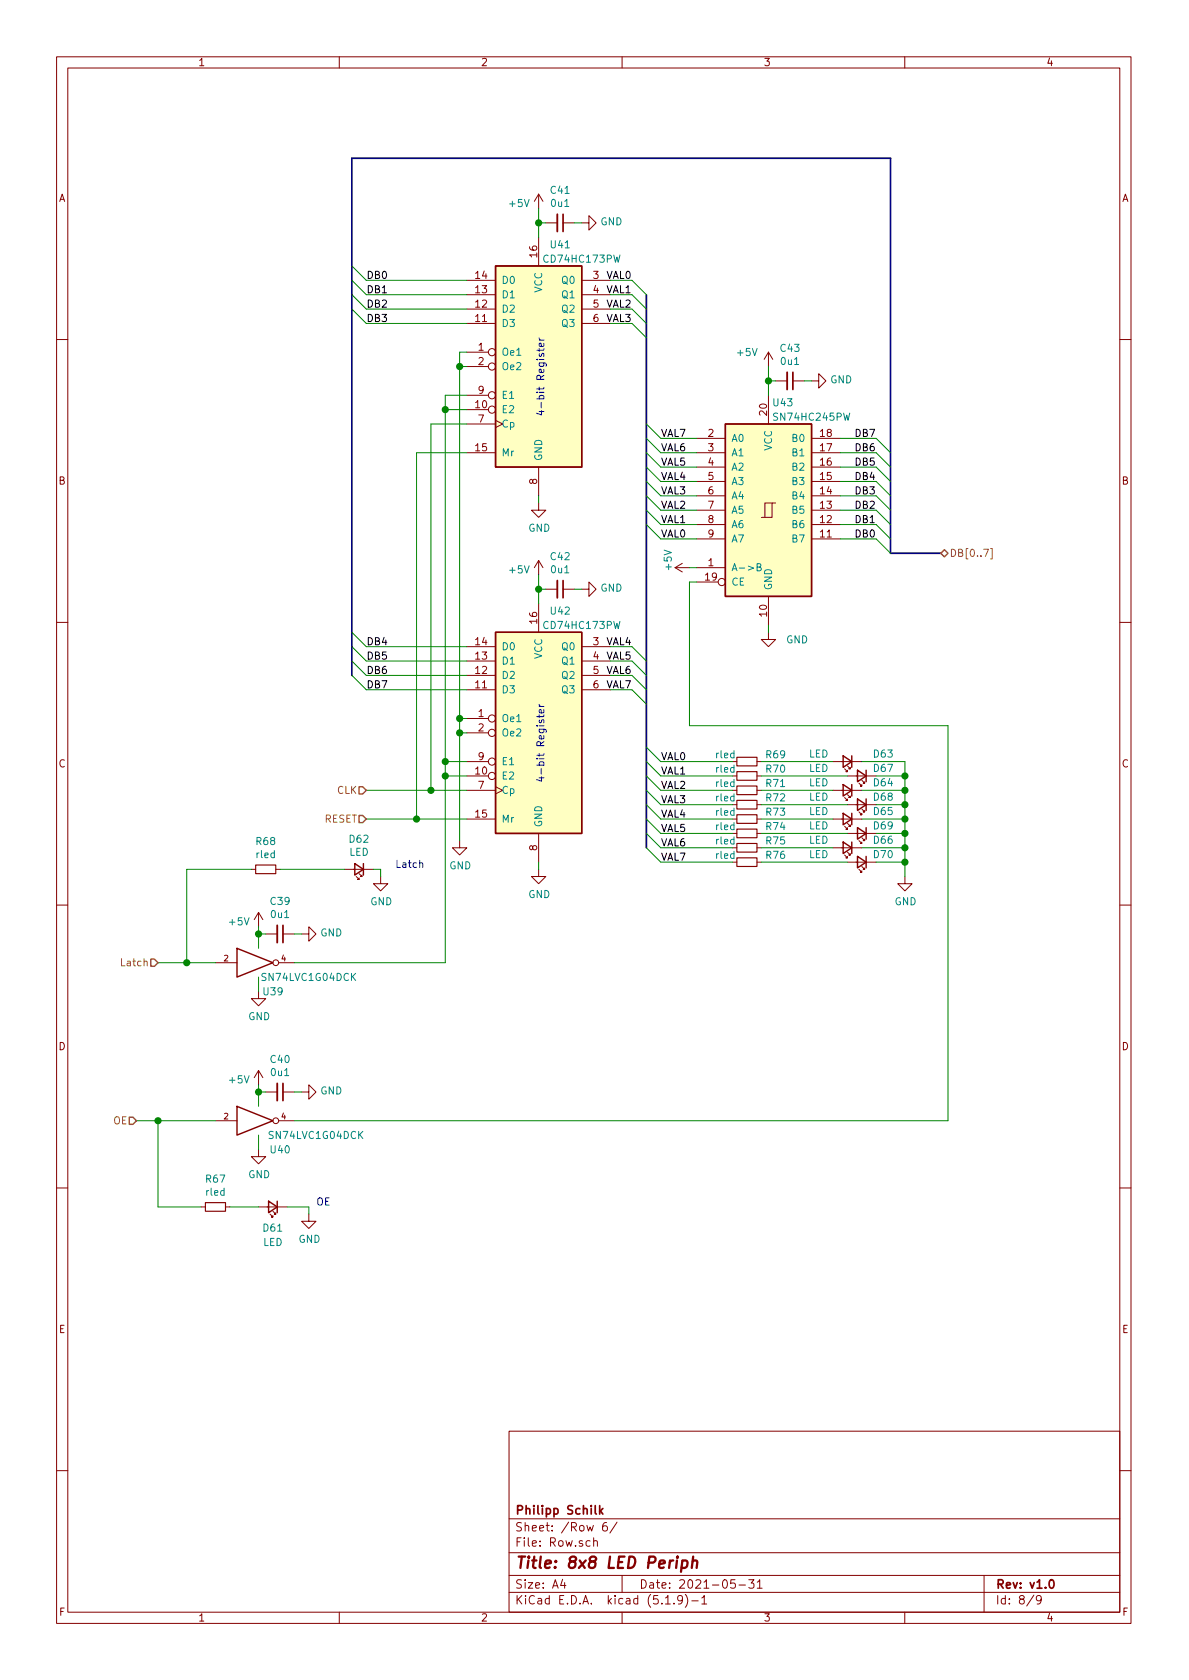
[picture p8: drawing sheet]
<svg xmlns="http://www.w3.org/2000/svg" width="210mm" height="297mm" viewBox="0 0 210 297" stroke-linecap="round" stroke-linejoin="round" font-family="sans-serif">
<g fill="none" stroke="#840000" stroke-width=".18">
<path d="M10 10h190v277h-190zM12 12h186v273.1h-186zM60 10v2M110 10v2M160 10v2M95.2 34.3v2.6M95.2 34.3l-.7 1.3M95.2 34.3l.8 1.3M96.5 39.4h2.1M99.6 39.4h2M102.9 39.4h1.2v-1.3l1.3 1.3-1.3 1.3v-1.3M82.5 57.2h5.1"/>
<path d="M82.5 54.6h5.1M82.5 52.1h5.1M82.5 49.6h5.1M95.2 41.9v5.1M102.9 57.2h5M102.9 54.6h5M102.9 52.1h5M102.9 49.6h5M10 60h2M82.5 62.3h3.9M82.5 72.4h3.9M82.5 64.8h3.9"/>
<path d="M82.5 75h5.1M82.5 69.9h3.9M87.6 74.3l1.3 .7-1.3 .6M123.2 77.5h5.1M135.9 62.3v2.5M135.9 69.9v5.1M135.9 62.3l-.8 1.2M135.9 62.3l.8 1.2M137.2 67.3h2M140.2 67.3h2M143.5 67.3h1.3v-1.2l1.2 1.2-1.2 1.3v-1.3M143.5 77.5h5.1"/>
<path d="M198 60h2M82.5 80h5.1M95.2 88.9v1.3h1.3l-1.3 1.3-1.2-1.3h1.2M95.2 82.6v5.1M95.2 99.1v2.5M95.2 99.1l-.7 1.3M95.2 99.1l.8 1.3M120.6 99.6l-1.2 .8M123.2 80h5.1M123.2 95.3h5.1M123.2 92.7h5.1M123.2 90.2h5.1"/>
<path d="M123.2 87.7h5.1M123.2 85.1h5.1M123.2 82.6h5.1M136.5 88.9h-1.2v2.6M137.2 88.9h-.7v2.6h-1.9M143.5 80h5.1M143.5 95.3h5.1M143.5 92.7h5.1M143.5 90.2h5.1M143.5 87.7h5.1M143.5 85.1h5.1M143.5 82.6h5.1"/>
<path d="M10 110h2M82.5 119.4h5.1M82.5 116.9h5.1M82.5 114.3h5.1M95.2 106.7v5.1M96.5 104.2h2.1M99.6 104.2h2M102.9 104.2h1.2v-1.3l1.3 1.3-1.3 1.2v-1.2M102.9 119.4h5M102.9 116.9h5M102.9 114.3h5M119.4 100.4l1.2 .7"/>
<path d="M119.4 100.4h2.5M123.2 100.4h5.1M123.2 102.9h3.8M135.9 111.8v1.3h1.3l-1.3 1.2-1.3-1.2h1.3M135.9 105.4v5.1M198 110h2M82.5 127h3.9M82.5 137.2h3.9M82.5 122h5.1M82.5 129.6h3.9M82.5 139.7h5.1M82.5 134.7h3.9"/>
<path d="M87.6 139.1l1.3 .6-1.3 .7M102.9 122h5M129.5 137.2h.8M129.5 139.7h.8M129.5 134.7h.8M133.9 137.2h.7M133.9 139.7h.7M133.9 134.7h.7M147.3 139.7h5.1M147.3 134.7h5.1M149.4 135.9l.5 .5h-.3h.3v-.2M149.9 135.4l.5 .5h-.3h.3v-.2"/>
<path d="M149.9 137.2h5M151.9 138.5l.5 .5h-.3h.3v-.3M152.4 138l.5 .5h-.2h.2v-.3M44.4 153.7h.8M48.8 153.7h.7M61 153.7h5M63 155l.5 .5h-.3h.3v-.3M63.5 154.5l.5 .5h-.2h.2v-.3M67.3 155v1.2h1.3l-1.3 1.3-1.3-1.3h1.3M81.3 148.6v1.3h1.2l-1.2 1.3-1.3-1.3h1.3M82.5 144.8h5.1M95.2 153.7v1.3h1.3l-1.3 1.2-1.2-1.2h1.2"/>
<path d="M95.2 147.4v5M129.5 144.8h.8M129.5 152.4h.8M129.5 149.9h.8M129.5 147.4h.8M129.5 142.3h.8M133.9 144.8h.7M133.9 152.4h.7M133.9 149.9h.7M133.9 147.4h.7M133.9 142.3h.7M147.3 144.8h5.1"/>
<path d="M147.3 149.9h5.1M149.4 151.2l.5 .5h-.3h.3v-.3M149.4 146.1l.5 .5h-.3h.3v-.3M149.4 141l.5 .5h-.3h.3v-.2M149.9 150.7l.5 .5h-.3h.3v-.3M149.9 145.6l.5 .5h-.3h.3v-.3M149.9 140.5l.5 .5h-.3h.3v-.2M149.9 152.4h5M149.9 147.4h5M149.9 142.3h5M151.9 153.7l.5 .5h-.3h.3v-.2M151.9 148.6l.5 .5h-.3h.3v-.2"/>
<path d="M151.9 143.5l.5 .6h-.3h.3v-.3M152.4 153.2l.5 .5h-.2h.2v-.2M152.4 148.1l.5 .5h-.2h.2v-.2M152.4 143l.5 .5h-.2h.2v-.2M160 155v1.2h1.3l-1.3 1.3-1.3-1.3h1.3M10 160h2M38.1 170.2h3.8M45.7 175.3v1.3h1.3l-1.3 1.2-1.3-1.2h1.3M45.7 161.3l-.7 1.3M45.7 161.3v2.6M45.7 161.3l.8 1.3M47 165.1h2"/>
<path d="M49.3 170.2h2.8M50 165.1h2.1M53.3 165.1h1.3v-1.2l1.3 1.2-1.3 1.3v-1.3M198 160h2M38.1 198.2h3.8M45.7 189.3v2.5M45.7 189.3l-.7 1.2M45.7 189.3l.8 1.2M47 193.1h2M49.3 198.2h2.8M50 193.1h2.1M53.3 193.1h1.3v-1.3l1.3 1.3-1.3 1.2v-1.2"/>
<path d="M10 210h2M35.6 213.4h.7M39.9 213.4h.7M45.7 203.2v1.3h1.3l-1.3 1.3-1.3-1.3h1.3M45.7 213.4h5.1M47.8 214.7l.5 .5h-.3h.3v-.3M48.3 214.2l.5 .5h-.3h.3v-.3M54.6 214.7v1.2h1.3l-1.3 1.3-1.3-1.3h1.3M198 210h2M90 253h108v32.1h-108zM10 260h2M90 278.5h108"/>
<path d="M90 274.5h108M90 268.5h108M99.5 279.2l-.4 1.1h1M99.8 279.8v1M104.3 272.5l-.4-.1-.3 .3 .1 .6 .2 .1 .4-.1M105 272.5h.1a.37 .37 0 0 1 .5 .1v.8M105 271.9v1.5M107.3 269.2a.59 .59 0 0 0-.7 .6v.8l.2 .1 .5-.1 .1-.5-.1-.3h-.5l-.2 .3M109.1 269.1l-1.3 2M110 278.5v3M130 279.3h-.7l-.1 .7 .2-.1h.5l.1 .3v.5l-.2 .1-.6-.1M132.4 279.3h.9l-.5 .6 .5 .1v.7l-.3 .1-.6-.1"/>
<path d="M133.9 279.7l.4-.4v1.5M174 278.5v6.6M198 260h2M60 285.1v1.9M90 281.5h108M110 285.1v1.9M117.7 283.6h.8M119.2 283.5v.1M120.7 282.7l-.1 .2a.48 .48 0 0 1-.6 .1l-.2-.3 .2-.5a.48 .48 0 0 1 .6 .1 1.27 1.27 0 0 1-.2 1.2l-.4 .1M121.2 281.9a1.71 1.71 0 0 1 0 2.3M122.3 283h1.2M124.1 282.5l.4-.4v1.5"/>
<path d="M124.1 283.6h.9M130.7 280.2h1.1M133.9 280.8h.9M160 285.1v1.9M182.8 282l-1.2 2M184.1 282.7l-.3 .3h-.4l-.1-.3v-.3l.1-.2 .4-.1 .2 .2a1.19 1.19 0 0 1-.2 1.2l-.4 .1"/>
<circle cx="87" cy="72.4" r=".63"/>
<circle cx="87" cy="69.9" r=".63"/>
<circle cx="87" cy="62.3" r=".63"/>
<circle cx="87" cy="64.8" r=".63"/>
<circle cx="127.6" cy="102.9" r=".63"/>
<circle cx="87" cy="127" r=".63"/>
<circle cx="87" cy="129.6" r=".63"/>
<circle cx="87" cy="134.7" r=".63"/>
<circle cx="87" cy="137.2" r=".63"/>
<circle cx="48.8" cy="170.2" r=".51"/>
<circle cx="48.8" cy="198.2" r=".51"/>
</g>
<path d="M99.6 37.9v3M140.2 65.8v3.1M99.6 102.7v3M50 163.6v3.1M50 191.6v3M105.3 266.2v1.3l.2 .2M106 266.2v1.5M106.2 267.1l.4 .6M106.6 266.7l-.6 .6M185.7 279.5l.2-.2a.81 .81 0 0 1 .6 .6 .81 .81 0 0 1-.3 .8l-.2 .1a.79 .79 0 0 1-.3-1.3z" fill="none" stroke="#840000" stroke-width=".3"/>
<path d="M120.7 276h.7l.2 .3-.1 .5a.66 .66 0 0 1-1 .3M120.7 275.9l-.3 2M122.5 276.1a.5 .5 0 0 1 .8 .1l-.1 1M122.6 275.2l-.3 2" fill="none" stroke="#840000" stroke-width=".41"/>
<path d="M98.6 37.9v3M139.2 65.8v3.1M98.6 102.7v3M49 163.6v3.1M49 191.6v3" fill="none" stroke="#840000" stroke-width=".33"/>
<path d="M130.3 136.4h3.6v1.6h-3.6zM130.3 139h3.6v1.5h-3.6zM130.3 133.9h3.6v1.5h-3.6zM45.2 152.9h3.6v1.6h-3.6zM130.3 151.7h3.6v1.5h-3.6zM130.3 149.1h3.6v1.6h-3.6zM130.3 146.6h3.6v1.5h-3.6zM130.3 144.1h3.6v1.5h-3.6zM130.3 141.5h3.6v1.5h-3.6zM36.3 212.6h3.6v1.6h-3.6z" fill="none" stroke="#840000" stroke-width=".2"/>
<g fill="none" stroke="#840000" stroke-width=".25">
<path d="M87.6 47h15.3v35.6h-15.3zM128.3 75h15.2v30.4h-15.2zM87.6 111.8h15.3v35.6h-15.3zM149.1 138.7l1.5 1-1.5 1.1zM149.1 133.6l1.5 1.1-1.5 1zM150.6 133.6v2.1M150.6 138.7v2.1M151.6 136.2l1.6 1-1.6 1zM153.2 136.2v2M62.7 152.7l1.6 1-1.6 1zM64.3 152.7v2M149.1 148.9l1.5 1-1.5 1z"/>
<path d="M149.1 143.8l1.5 1-1.5 1zM150.6 143.8v2M150.6 148.9v2M151.6 151.4l1.6 1-1.6 1.1zM151.6 146.3l1.6 1.1-1.6 1zM151.6 141.3l1.6 1-1.6 1zM153.2 141.3v2M153.2 146.3v2.1M153.2 151.4v2.1M41.9 167.7l6.4 2.5-6.4 2.6zM41.9 195.6l6.4 2.6-6.4 2.5zM47.5 212.4l1.5 1-1.5 1z"/>
<path d="M49 212.4v2"/>
</g>
<g fill="#ffffc2" stroke="#ffffc2" stroke-width=".18">
<path d="M87.6 47h15.3v35.6h-15.3z"/>
<path d="M87.6 111.8h15.3v35.6h-15.3z"/>
<path d="M128.3 75h15.2v30.4h-15.2z"/>
</g>
<path d="M133.9 100.3l.5-.1 .1-.4-.6-.1v1.2h.5l.2-.2v-.2l-.3-.2" fill="none" stroke="#008484" stroke-width=".18"/>
<path d="M114.3 52.1v97.8M166.4 97.8h-8.9v-69.8h-95.3v91.4" fill="none" stroke="#000084" stroke-width=".3"/>
<g fill="none" stroke="#008400" stroke-width=".18">
<path d="M95.2 39.4h1.3M95.2 36.9v5M101.6 39.4h1.3M62.2 49.6l2.6 2.5h17.7M62.2 52.1l2.6 2.5h17.7M62.2 54.6l2.6 2.6h17.7M62.2 47l2.6 2.6h17.7M107.9 52.1h3.9l2.5 2.5M107.9 54.6h3.9l2.5 2.6M107.9 57.2h3.9l2.5 2.5M107.9 49.6h3.9l2.5 2.5M78.7 72.4h3.8"/>
<path d="M81.3 64.8h1.2M82.5 69.9h-3.8v100.3h-26.6M82.5 62.3h-1.2v86.3M82.5 75h-6.3v64.7M114.3 75l2.5 2.5h6.4M114.3 77.5l2.5 2.5h6.4M135.9 67.3h1.3M135.9 64.8v5.1M142.2 67.3h1.3M148.6 77.5h6.3l2.6 2.5M82.5 80h-8.8v64.8M95.2 87.7v1.2"/>
<path d="M114.3 80l2.5 2.6h6.4M114.3 82.6l2.5 2.5h6.4M114.3 85.1l2.5 2.6h6.4M114.3 87.7l2.5 2.5h6.4M114.3 90.2l2.5 2.5h6.4M114.3 92.7l2.5 2.6h6.4M148.6 80h6.3l2.6 2.6M148.6 82.6h6.3l2.6 2.5M148.6 85.1h6.3l2.6 2.6M148.6 87.7h6.3l2.6 2.5M148.6 90.2h6.3l2.6 2.5M148.6 92.7h6.3l2.6 2.6"/>
<path d="M148.6 95.3h6.3l2.6 2.5M62.2 119.4l2.6 2.6h17.7M62.2 111.8l2.6 2.5h17.7M62.2 114.3l2.6 2.6h17.7M62.2 116.9l2.6 2.5h17.7M95.2 101.6v5.1M95.2 104.2h1.3M101.6 104.2h1.3M107.9 114.3h3.9l2.5 2.6M107.9 116.9h3.9l2.5 2.5M107.9 119.4h3.9l2.5 2.6M121.9 100.4h1.3"/>
<path d="M123.2 102.9h-1.3v25.4h45.7v69.9h-115.5M135.9 110.5v1.3M64.8 139.7h17.7M78.7 137.2h3.8M78.7 134.7h3.8M81.3 129.6h1.2M81.3 127h1.2M107.9 122h3.9l2.5 2.5M114.3 137.2l2.5 2.5h12.7M114.3 134.7l2.5 2.5h12.7M114.3 132.1l2.5 2.6h12.7M114.3 139.7l2.5 2.6h12.7"/>
<path d="M134.6 139.7h12.7M134.6 137.2h15.3M134.6 134.7h12.7M152.4 134.7h7.6v20.3M152.4 139.7h7.6M154.9 137.2h5.1M44.4 153.7h-11.4v16.5M49.5 153.7h11.5M64.8 144.8h17.7M66 153.7h1.3v1.3M95.2 152.4v1.3M114.3 149.9l2.5 2.5h12.7"/>
<path d="M114.3 147.4l2.5 2.5h12.7M114.3 144.8l2.5 2.6h12.7M114.3 142.3l2.5 2.5h12.7M134.6 142.3h15.3M134.6 152.4h15.3M134.6 149.9h12.7M134.6 147.4h15.3M134.6 144.8h12.7M152.4 149.9h7.6M152.4 144.8h7.6M154.9 142.3h5.1M154.9 152.4h5.1"/>
<path d="M154.9 147.4h5.1M27.9 170.2h10.2M45.7 163.9v3.8M45.7 172.8v2.5M45.7 165.1h1.3M52.1 165.1h1.2M24.1 198.2h14M27.9 198.2v15.2h7.7M45.7 191.8v3.8M45.7 193.1h1.3M52.1 193.1h1.2M40.6 213.4h5.1"/>
<path d="M45.7 200.7v2.5M50.8 213.4h3.8v1.3"/>
</g>
<path d="M166.4 97.8l.6-.6 .6 .6-.6 .7zM63.5 139.1h.6l.7 .6-.7 .7h-.6zM63.5 144.2h.6l.7 .6-.7 .7h-.6zM26.7 169.6h.6l.6 .6-.6 .7h-.6zM22.9 197.5h.6l.6 .7-.6 .6h-.6z" fill="none" stroke="#848400" stroke-width=".25"/>
<path d="M173.9 97.1h.9l-.6 1.3M175.2 97h.3v1.8h-.3" fill="none" stroke="#848400" stroke-width=".18"/>
<g fill="none" stroke="#0000c2" stroke-width=".18">
<path d="M95.4 59.8l.2 .3M95.4 61.6v.5M95.4 60.1h.8M95.4 62.5v.4l.1 .1h.2l.1-.5h.3v.5M96.1 60.7l.1 .4-.2 .2-.6-.1v-.5h.3l.1 .6M96.2 61.6l-.2 .3h-1.1M95.4 124.5l.2 .4M95.4 126.4v.5M95.4 124.9h.8M95.4 127.3v.3l.1 .2 .2-.1 .1-.4h.3v.5M96.1 125.5l.1 .4-.2 .1h-.6v-.5l.3-.1 .1 .6M96.2 126.4l-.2 .3h-1.1"/>
<path d="M74.2 152.7l.2-.2 .3 .1 .1 .8"/>
</g>
<g fill="#008400" stroke="#008400" stroke-width=".25">
<circle cx="78.7" cy="72.4" r=".51"/>
<circle cx="45.7" cy="165.1" r=".51"/>
<circle cx="81.3" cy="64.8" r=".51"/>
<circle cx="78.7" cy="134.7" r=".51"/>
<circle cx="81.3" cy="127" r=".51"/>
<circle cx="73.7" cy="144.8" r=".51"/>
<circle cx="76.2" cy="139.7" r=".51"/>
<circle cx="95.3" cy="104.2" r=".51"/>
<circle cx="135.9" cy="67.3" r=".51"/>
<circle cx="81.3" cy="129.6" r=".51"/>
<circle cx="95.2" cy="39.4" r=".51"/>
<circle cx="27.9" cy="198.2" r=".51"/>
<circle cx="33" cy="170.2" r=".51"/>
<circle cx="45.7" cy="193.1" r=".51"/>
<circle cx="160" cy="152.4" r=".51"/>
<circle cx="160" cy="149.9" r=".51"/>
<circle cx="160" cy="147.4" r=".51"/>
<circle cx="160" cy="144.8" r=".51"/>
<circle cx="160" cy="142.3" r=".51"/>
<circle cx="160" cy="139.7" r=".51"/>
<circle cx="160" cy="137.2" r=".51"/>
<circle cx="78.7" cy="137.2" r=".51"/>
</g>
<text font-size="2.8" fill="#840000" x="91" y="277.3">Title: 8x8 LED Periph</text>
<g font-size="2.1" fill="#840000">
<text x="91" y="267.8">Philipp Schilk</text>
<text x="91" y="273.5">File: Row.sch</text>
<text x="91" y="270.8">Sheet: /Row 6/</text>
<text x="91" y="280.9">Size: A4</text>
<text x="113" y="280.9">Date: 2021-05-31</text>
<text x="176" y="280.9">Rev: v1.0</text>
<text x="91" y="283.7">KiCad E.D.A. kicad (5.1.9)-1</text>
<text x="176" y="283.7">Id: 8/9</text>
</g>
<g font-size="1.8" fill="#840000">
<text x="35" y="11.7">1</text>
<text x="85" y="11.7">2</text>
<text x="135" y="11.7">3</text>
<text x="185" y="11.7">4</text>
<text x="10.4" y="35.7">A</text>
<text x="198.4" y="35.7">A</text>
<text x="95" y="45.5" transform="rotate(-90 95 45.5)">16</text>
<text x="84.1" y="51.9">13</text>
<text x="84.1" y="49.3">14</text>
<text x="104.9" y="49.3">3</text>
<text x="104.9" y="51.9">4</text>
<text x="84.1" y="56.9">11</text>
<text x="84.1" y="54.4">12</text>
<text x="104.9" y="54.4">5</text>
<text x="104.9" y="56.9">6</text>
<text x="84.6" y="62">1</text>
<text x="84.6" y="64.6">2</text>
<text x="84.6" y="69.6">9</text>
<text x="84.1" y="72.2">10</text>
<text x="84.6" y="74.7">7</text>
<text x="125.2" y="77.3">2</text>
<text x="135.6" y="73.4" transform="rotate(-90 135.6 73.4)">20</text>
<text x="145.1" y="77.3">18</text>
<text x="84.1" y="79.8">15</text>
<text x="125.2" y="79.8">3</text>
<text x="125.2" y="82.3">4</text>
<text x="145.1" y="82.3">16</text>
<text x="145.1" y="79.8">17</text>
<text x="10.4" y="85.7">B</text>
<text x="95" y="85.6" transform="rotate(-90 95 85.6)">8</text>
<text x="125.2" y="84.9">5</text>
<text x="125.2" y="87.4">6</text>
<text x="125.2" y="90">7</text>
<text x="145.1" y="90">13</text>
<text x="145.1" y="87.4">14</text>
<text x="145.1" y="84.9">15</text>
<text x="198.4" y="85.7">B</text>
<text x="125.2" y="92.5">8</text>
<text x="125.2" y="95">9</text>
<text x="145.1" y="95">11</text>
<text x="145.1" y="92.5">12</text>
<text x="125.2" y="100.1">1</text>
<text x="124.8" y="102.7">19</text>
<text x="95" y="110.2" transform="rotate(-90 95 110.2)">16</text>
<text x="135.6" y="109" transform="rotate(-90 135.6 109)">10</text>
<text x="84.1" y="119.2">12</text>
<text x="84.1" y="116.6">13</text>
<text x="84.1" y="114.1">14</text>
<text x="104.9" y="114.1">3</text>
<text x="104.9" y="116.6">4</text>
<text x="104.9" y="119.2">5</text>
<text x="84.1" y="121.7">11</text>
<text x="104.9" y="121.7">6</text>
<text x="84.6" y="126.8">1</text>
<text x="84.6" y="129.3">2</text>
<text x="10.4" y="135.7">C</text>
<text x="84.1" y="136.9">10</text>
<text x="84.6" y="134.4">9</text>
<text x="198.4" y="135.7">C</text>
<text x="84.6" y="139.5">7</text>
<text x="84.1" y="144.6">15</text>
<text x="95" y="150.4" transform="rotate(-90 95 150.4)">8</text>
<text x="10.4" y="185.7">D</text>
<text x="198.4" y="185.7">D</text>
<text x="10.4" y="235.7">E</text>
<text x="198.4" y="235.7">E</text>
<text x="10.5" y="285.7">F</text>
<text x="35" y="286.7">1</text>
<text x="85" y="286.7">2</text>
<text x="135" y="286.7">3</text>
<text x="185" y="286.7">4</text>
<text x="198.5" y="285.7">F</text>
</g>
<g font-size="1.8" fill="#008484">
<text x="97.4" y="34.3">C41</text>
<text x="90.2" y="36.6">+5V</text>
<text x="97.5" y="36.6">0u1</text>
<text x="106.2" y="39.8">GND</text>
<text x="96.4" y="46.4">CD74HC173PW</text>
<text x="97.4" y="43.9">U41</text>
<text x="88.6" y="52.7">D1</text>
<text x="88.6" y="50.2">D0</text>
<text x="95.9" y="51.8" transform="rotate(-90 95.9 51.8)">VCC</text>
<text x="99.5" y="50.2">Q0</text>
<text x="99.5" y="52.7">Q1</text>
<text x="88.6" y="57.8">D3</text>
<text x="88.6" y="55.3">D2</text>
<text x="99.5" y="55.3">Q2</text>
<text x="99.5" y="57.8">Q3</text>
<text x="88.6" y="62.9">Oe1</text>
<text x="88.6" y="65.4">Oe2</text>
<text x="130.5" y="63">+5V</text>
<text x="138.1" y="62.2">C43</text>
<text x="138.2" y="64.5">0u1</text>
<text x="88.6" y="70.5">E1</text>
<text x="136.8" y="71.8">U43</text>
<text x="146.8" y="67.8">GND</text>
<text x="88.6" y="73.1">E2</text>
<text x="88.6" y="75.6">Cp</text>
<text x="137.1" y="74.4">SN74HC245PW</text>
<text x="88.6" y="80.7">Mr</text>
<text x="95.9" y="81.6" transform="rotate(-90 95.9 81.6)">GND</text>
<text x="129.3" y="78.1">A0</text>
<text x="129.3" y="80.7">A1</text>
<text x="129.3" y="83.2">A2</text>
<text x="136.5" y="79.7" transform="rotate(-90 136.5 79.7)">VCC</text>
<text x="140.2" y="83.2">B2</text>
<text x="140.2" y="80.7">B1</text>
<text x="140.2" y="78.1">B0</text>
<text x="129.3" y="85.8">A3</text>
<text x="129.3" y="88.3">A4</text>
<text x="140.2" y="88.3">B4</text>
<text x="140.2" y="85.8">B3</text>
<text x="93.4" y="94">GND</text>
<text x="129.3" y="90.8">A5</text>
<text x="129.3" y="93.4">A6</text>
<text x="129.3" y="95.9">A7</text>
<text x="140.2" y="95.9">B7</text>
<text x="140.2" y="93.4">B6</text>
<text x="140.2" y="90.8">B5</text>
<text x="90.2" y="101.4">+5V</text>
<text x="97.4" y="99">C42</text>
<text x="97.5" y="101.4">0u1</text>
<text x="118.8" y="100.7" transform="rotate(-90 118.8 100.7)">+5V</text>
<text x="129.3" y="101">A-&gt;B</text>
<text x="106.2" y="104.6">GND</text>
<text x="129.3" y="103.5">CE</text>
<text x="136.5" y="104.4" transform="rotate(-90 136.5 104.4)">GND</text>
<text x="96.4" y="111.2">CD74HC173PW</text>
<text x="97.4" y="108.7">U42</text>
<text x="139" y="113.8">GND</text>
<text x="88.6" y="117.5">D1</text>
<text x="88.6" y="115">D0</text>
<text x="95.9" y="116.5" transform="rotate(-90 95.9 116.5)">VCC</text>
<text x="99.5" y="115">Q0</text>
<text x="99.5" y="117.5">Q1</text>
<text x="88.6" y="122.6">D3</text>
<text x="88.6" y="120.1">D2</text>
<text x="99.5" y="120.1">Q2</text>
<text x="99.5" y="122.6">Q3</text>
<text x="88.6" y="127.7">Oe1</text>
<text x="88.6" y="130.2">Oe2</text>
<text x="88.6" y="137.8">E2</text>
<text x="88.6" y="135.3">E1</text>
<text x="126.6" y="136.6">rled</text>
<text x="126.6" y="134.1">rled</text>
<text x="135.5" y="136.6">R70</text>
<text x="135.5" y="134.1">R69</text>
<text x="143" y="136.5">LED</text>
<text x="143" y="133.9">LED</text>
<text x="154.6" y="136.5">D67</text>
<text x="154.6" y="133.9">D63</text>
<text x="88.6" y="140.4">Cp</text>
<text x="126.6" y="141.7">rled</text>
<text x="126.6" y="139.2">rled</text>
<text x="135.5" y="141.7">R72</text>
<text x="135.5" y="139.2">R71</text>
<text x="143" y="141.6">LED</text>
<text x="143" y="139">LED</text>
<text x="154.6" y="141.6">D68</text>
<text x="154.6" y="139">D64</text>
<text x="45.4" y="149.4">R68</text>
<text x="61.8" y="149">D62</text>
<text x="88.6" y="145.5">Mr</text>
<text x="95.9" y="146.3" transform="rotate(-90 95.9 146.3)">GND</text>
<text x="126.6" y="149.3">rled</text>
<text x="126.6" y="146.8">rled</text>
<text x="126.6" y="144.2">rled</text>
<text x="135.5" y="149.3">R75</text>
<text x="135.5" y="146.8">R74</text>
<text x="135.5" y="144.2">R73</text>
<text x="143" y="149.2">LED</text>
<text x="143" y="146.6">LED</text>
<text x="143" y="144.1">LED</text>
<text x="154.6" y="149.2">D66</text>
<text x="154.6" y="146.6">D69</text>
<text x="154.6" y="144.1">D65</text>
<text x="45.4" y="151.7">rled</text>
<text x="61.7" y="151.3">LED</text>
<text x="79.5" y="153.7">GND</text>
<text x="126.6" y="151.9">rled</text>
<text x="135.5" y="151.9">R76</text>
<text x="143" y="151.7">LED</text>
<text x="154.6" y="151.7">D70</text>
<text x="47.9" y="160">C39</text>
<text x="65.5" y="160.1">GND</text>
<text x="93.4" y="158.8">GND</text>
<text x="158.2" y="160.1">GND</text>
<text x="40.6" y="163.6">+5V</text>
<text x="48" y="162.3">0u1</text>
<text x="56.6" y="165.6">GND</text>
<text x="46.6" y="173.4">SN74LVC1G04DCK</text>
<text x="46.6" y="176">U39</text>
<text x="43.9" y="180.4">GND</text>
<text x="40.6" y="191.6">+5V</text>
<text x="47.9" y="187.9">C40</text>
<text x="48" y="190.3">0u1</text>
<text x="56.6" y="193.5">GND</text>
<text x="47.8" y="201.4">SN74LVC1G04DCK</text>
<text x="47.9" y="203.9">U40</text>
<text x="36.5" y="209.1">R67</text>
<text x="43.9" y="208.3">GND</text>
<text x="36.5" y="211.4">rled</text>
<text x="46.5" y="220.3">LED</text>
<text x="46.6" y="217.8">D61</text>
<text x="52.8" y="219.7">GND</text>
</g>
<g font-size="1.8">
<text x="64.8" y="51.9">DB1</text>
<text x="64.8" y="49.3">DB0</text>
<text x="107.2" y="51.9">VAL1</text>
<text x="107.2" y="49.3">VAL0</text>
<text x="64.8" y="56.9">DB3</text>
<text x="64.8" y="54.4">DB2</text>
<text x="107.2" y="56.9">VAL3</text>
<text x="107.2" y="54.4">VAL2</text>
<text x="116.8" y="77.3">VAL7</text>
<text x="151.4" y="77.3">DB7</text>
<text x="116.8" y="82.3">VAL5</text>
<text x="116.8" y="79.8">VAL6</text>
<text x="151.4" y="79.8">DB6</text>
<text x="151.4" y="82.3">DB5</text>
<text x="116.8" y="90">VAL2</text>
<text x="116.8" y="87.4">VAL3</text>
<text x="116.8" y="84.9">VAL4</text>
<text x="151.4" y="84.9">DB4</text>
<text x="151.4" y="87.4">DB3</text>
<text x="151.4" y="90">DB2</text>
<text x="116.8" y="95">VAL0</text>
<text x="116.8" y="92.5">VAL1</text>
<text x="151.4" y="92.5">DB1</text>
<text x="151.4" y="95">DB0</text>
<text x="64.8" y="119.2">DB6</text>
<text x="64.8" y="116.6">DB5</text>
<text x="64.8" y="114.1">DB4</text>
<text x="107.2" y="119.2">VAL6</text>
<text x="107.2" y="116.6">VAL5</text>
<text x="107.2" y="114.1">VAL4</text>
<text x="64.8" y="121.7">DB7</text>
<text x="107.2" y="121.7">VAL7</text>
<text x="116.8" y="134.4">VAL0</text>
<text x="116.8" y="136.9">VAL1</text>
<text x="116.8" y="139.5">VAL2</text>
<text x="116.8" y="142">VAL3</text>
<text x="116.8" y="144.6">VAL4</text>
<text x="116.8" y="147.1">VAL5</text>
<text x="116.8" y="149.6">VAL6</text>
<text x="116.8" y="152.2">VAL7</text>
</g>
<g font-size="1.8" fill="#0000c2">
<text x="96.3" y="73.7" transform="rotate(-90 96.3 73.7)">4-bit Register</text>
<text x="96.3" y="138.5" transform="rotate(-90 96.3 138.5)">4-bit Register</text>
<text x="69.8" y="153.5">Latch</text>
<text x="55.9" y="213.1">OE</text>
</g>
<g font-size="1.8" fill="#848400">
<text x="167.9" y="98.5">DB[0..7]</text>
<text x="59.6" y="140.4">CLK</text>
<text x="57.4" y="145.5">RESET</text>
<text x="21.7" y="170.9">Latch</text>
<text x="20" y="198.8">OE</text>
</g>
<g font-size="1.4" fill="#840000">
<text x="39.6" y="170">2</text>
<text x="49.8" y="170">4</text>
<text x="39.6" y="197.9">2</text>
<text x="49.8" y="197.9">4</text>
</g>
</svg>
